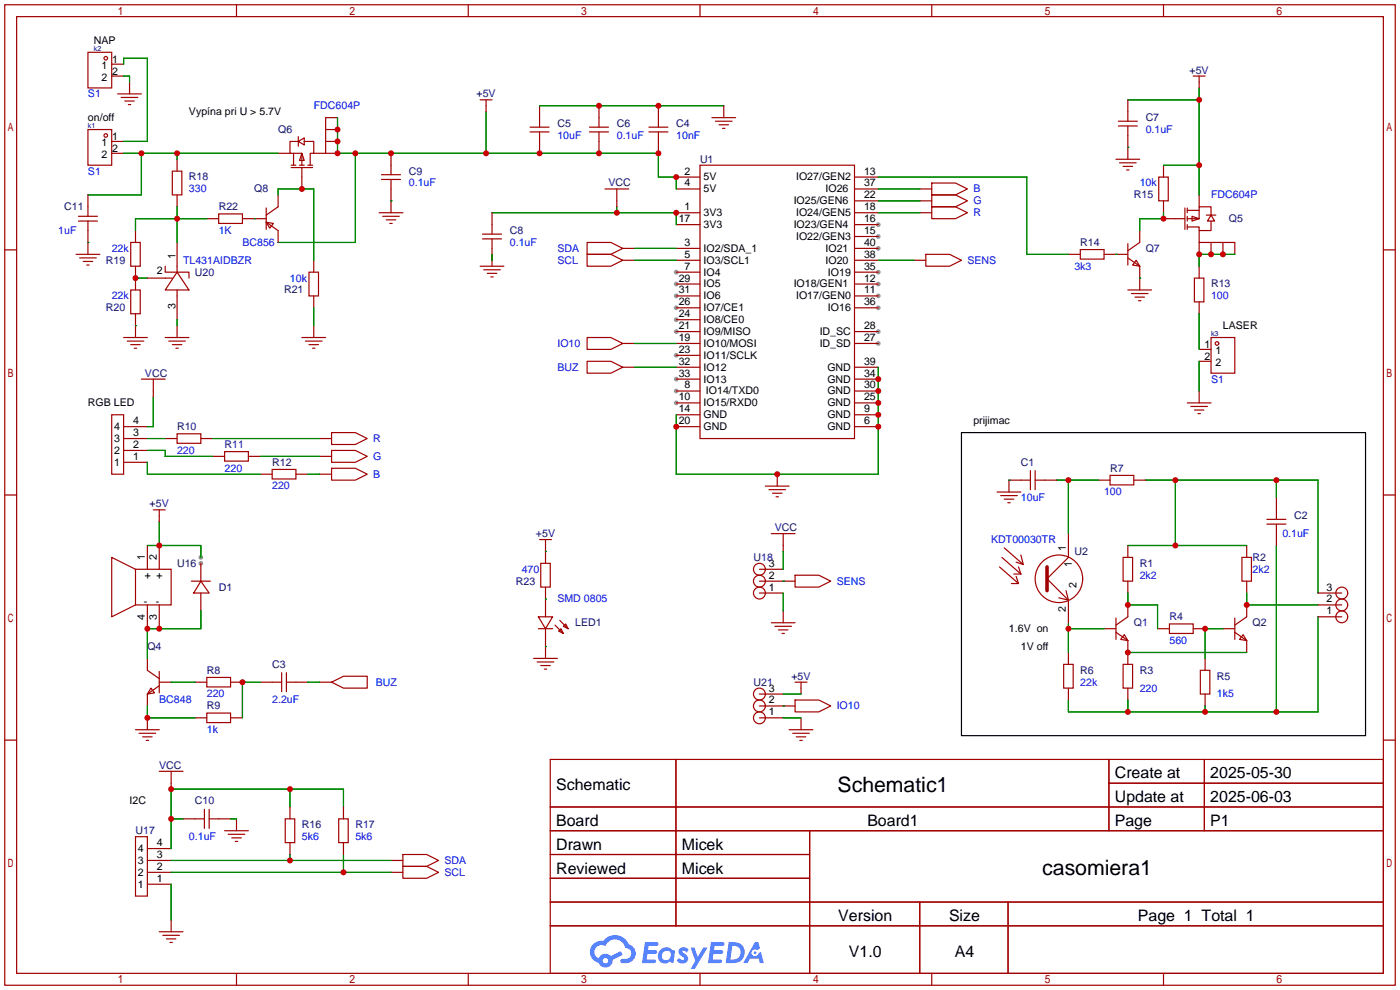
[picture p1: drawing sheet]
<svg xmlns="http://www.w3.org/2000/svg" width="299mm" height="212mm" viewBox="0 0 299 212" stroke-linecap="round" stroke-linejoin="round" font-family="sans-serif">
<g fill="#999">
<circle cx="144.5" cy="58.2" r=".51"/>
<circle cx="144.5" cy="83.6" r=".51"/>
<circle cx="144.5" cy="86.1" r=".51"/>
<circle cx="187.7" cy="63.2" r=".51"/>
<circle cx="187.7" cy="60.7" r=".51"/>
<circle cx="187.7" cy="50.5" r=".51"/>
<circle cx="187.7" cy="48" r=".51"/>
<circle cx="144.5" cy="70.9" r=".51"/>
<circle cx="144.5" cy="75.9" r=".51"/>
<circle cx="144.5" cy="68.3" r=".51"/>
<circle cx="144.5" cy="65.8" r=".51"/>
<circle cx="187.7" cy="73.4" r=".51"/>
<circle cx="187.7" cy="70.9" r=".51"/>
<circle cx="144.5" cy="60.7" r=".51"/>
<circle cx="144.5" cy="63.2" r=".51"/>
<circle cx="144.5" cy="81" r=".51"/>
<circle cx="187.7" cy="58.2" r=".51"/>
<circle cx="187.7" cy="65.8" r=".51"/>
<circle cx="187.7" cy="53.1" r=".51"/>
<circle cx="42.9" cy="120.4" r=".51"/>
<circle cx="42.9" cy="119.1" r=".51"/>
</g>
<g fill="none" stroke="#a10000" stroke-width=".25">
<path d="M1 1h297.2v209.6h-297.2zM3.6 3.6h292.1v204.4h-292.1zM50.5 1v2.6M100.1 1v2.6M149.6 1v2.6M199.1 1v2.6M248.7 1v2.6M1 53.4h2.6M295.7 53.4h2.5M1 105.8h2.6M295.7 105.8h2.5M1 158.2h2.6"/>
<path d="M295.7 158.2h2.5M117.6 162.3h178.1v45.7h-178.1zM117.6 172.5h178.1M117.6 177.5h178.1M144.5 162.3v35.6M173 177.5v30.5M237 162.3v15.2M237 167.4h58.7M257.4 162.3v15.2M117.6 182.6h55.4M117.6 192.8h178.1M117.6 187.7h55.4"/>
<path d="M117.6 197.9h178.1M196.6 192.8v15.2M215.4 192.8v15.2M50.5 208v2.6M100.1 208v2.6M149.6 208v2.6M199.1 208v2.6M248.7 208v2.6"/>
</g>
<g fill="#5487ff">
<path d="M145.3 202.7a1.3 1.3 0 0 1 1.9 .3l-.4 .6a.54 .54 0 0 0-.9-.2l.1 .2a1.34 1.34 0 0 1 .9 1.8 1.47 1.47 0 0 1-2.3-.1l.5-.6 .8 .5a.31 .31 0 0 0 .4-.3 .31 .31 0 0 0-.3-.4 1.12 1.12 0 0 1-.7-1.8z"/>
<path d="M147.6 202.5h.9l.6 2 1.2-2h.9l-2.7 4.6h-.9l1-1.7z"/>
<path d="M137.8 201.4h1.7a1.31 1.31 0 0 1 1.2 .2 .4 .4 0 0 1-.3 .5l-1.8 .1-.1 .9h1.6a.4 .4 0 0 1 .4 .4 .4 .4 0 0 1-.5 .4h-1.6l-.2 1.2h1.4a.46 .46 0 0 1 .5 0 .46 .46 0 0 1 .1 .5l-.4 .2h-2.6z"/>
<path d="M151.9 201.4h1.7a1.32 1.32 0 0 1 1.2 .2 .39 .39 0 0 1-.3 .5l-1.8 .1-.1 .9h1.6a.4 .4 0 0 1 .4 .4 .4 .4 0 0 1-.4 .4h-1.7l-.2 1.2h1.4a.46 .46 0 0 1 .5 0 .46 .46 0 0 1 .1 .5l-.4 .2h-2.6z"/>
<path d="M161.3 201.4h.8l.3 1.3-.6 .4a.75 .75 0 0 0-1.1 .3 .75 .75 0 0 0 .5 1 .75 .75 0 0 0 .9-.7l.5-.2 .6 2.3h-.8l-.3-.9h-1.8l-.5 .9h-1z"/>
<path d="M155.7 201.4l-.6 4.4h1.5a2.27 2.27 0 0 0 2.6-2.2 2.27 2.27 0 0 0-2.7-2.2zM156.5 202.1a1.5 1.5 0 0 1 1.8 1.6 1.5 1.5 0 0 1-1.9 1.4h-.3z"/>
<path d="M141.2 203a1.6 1.6 0 0 0-.3 2.3 1.6 1.6 0 0 0 2.3 .2l.7 .3 .3-2.4-.1-.3-.5-.1a1.58 1.58 0 0 0-2.4 0zM141.8 203.5a.98 .98 0 0 1 1.6 .4 .98 .98 0 0 1-1.1 1.3 .94 .94 0 0 1-.9-.7 .94 .94 0 0 1 .4-1z"/>
<path d="M126.8 201.8a2.37 2.37 0 0 0 1.1 4 1.54 1.54 0 0 0 1.8 1 1.54 1.54 0 0 0 1.2-1.6l2.2-1.1-.5-.8-2 1a1.57 1.57 0 0 0-2.7 .5 1.5 1.5 0 0 1-.7-2.1 1.5 1.5 0 0 1 2.2-.5 2.23 2.23 0 0 1 2.3-1.4 2.23 2.23 0 0 1 2 1.8 1.16 1.16 0 0 1 1.2 1.1 1.16 1.16 0 0 1-1.1 1.2h-.7a.47 .47 0 0 0-.5 .4 .47 .47 0 0 0 .4 .5 2.17 2.17 0 0 0 2.5-.9 2.17 2.17 0 0 0-.3-2.7l-.8-.4a3.2 3.2 0 0 0-5.5-.7l-1.1 .1zM128.8 205.3a.6 .6 0 0 1 1.2 0 .6 .6 0 0 1-1.2 0z"/>
<circle cx="161.4" cy="203.6" r=".28"/>
</g>
<g fill="none" stroke="#a10000" stroke-width=".25">
<path d="M18.8 11.2h5.1v7.6h-5.1zM23.9 13.7h2.5M23.9 16.3h2.5M27.7 17.5v2.6M255 16.3h2.6M256.3 16.3v2.5M18.8 27.7h5.1v7.6h-5.1zM23.9 30.2h2.5M23.9 32.8h2.5M25.1 20.1h5.1M25.9 20.8h3.6M26.7 21.6h2"/>
<path d="M27.4 22.4h.5M36.8 36.6h2.1v5.1h-2.1zM37.8 34v2.6M59.4 32.8h2.6M62.2 35.8h4.6M62.2 35.3h1M62.7 32.8v2.5M63.8 30.2l1.2-.7v1.5zM63.8 30.2h-1.8v2.6h2.5v2.5M63.8 29.2v2M64 35.3h1M64.5 32.8l.5 1.5h-1z"/>
<path d="M64.5 35.8v4.6M65 30.2h2.1v2.6h-.8v2.5M65.8 35.3h1M69.6 30.2h2.5M69.6 32.8h2.5M69.6 27.7h2.5M72.1 25.1h-2.5v7.7h-2.5M81.5 38.4h4.1M81.5 37.3h4.1M83.6 32.8v4.5M83.6 38.4v7.1M102.6 21.3h2.6"/>
<path d="M103.9 21.3v2.6M113.3 28.2h4M113.3 27.2h4M115.3 22.6v4.6M115.3 28.2v4.6M126 28.2h4M126 27.2h4M128 22.6v4.6M128 28.2v4.6M138.7 28.2h4M138.7 27.2h4M140.7 22.6v4.6"/>
<path d="M140.7 28.2v4.6M144.5 37.8h5.1M149.6 35.3h33v58.4h-33zM152.1 25.1h5.1M152.9 25.9h3.6M153.7 26.7h2M154.4 27.4h.5M154.7 22.6v2.5M182.6 37.8h5.1M199.1 39.1h5.1l2.6 1.3-2.6 1.3h-5.1zM238.5 34h5.1M239 25.9h4.1"/>
<path d="M239 26.9h4.1M239.3 34.8h3.5M240 35.6h2.1M240.8 36.3h.5M241 21.3v4.6M241 26.9v7.1M247.6 37.8h2.1v5.1h-2.1zM248.7 35.3v2.5M16.3 54.4h5M16.8 46.2h4M16.8 47.2h4M17 55.1h3.6"/>
<path d="M17.8 55.9h2M18.5 56.6h.5M18.8 41.7v4.5M18.8 47.2v7.2M27.9 51.8h2.1v5.1h-2.1zM29 49.3v2.5M29 56.9v5.1M31.5 59.4h5.3M35.3 56.9v1.3h5.1v1.2M37.8 58.2l2.6 3.8h-5.1zM37.8 41.7v2.5M37.8 51.8v6.4"/>
<path d="M44.2 46.7h2.5M46.7 45.7h5.1v2.1h-5.1zM51.8 46.7h5.1M56.9 47.5l1.5 .3-.7 1zM56.9 47.5l2.5 1.8v2.5M56.9 44.4v4.6M59.4 41.7v2.5l-2.5 1.8M66 58.2h2.1v5h-2.1zM67.1 55.6v2.6M81 45.5h5.1M81.8 46.2h3.5M82.5 47h2.1"/>
<path d="M83.3 47.8h.5M102.6 56.9h5.1M103.1 51.1h4.1M103.1 50h4.1M103.4 57.7h3.5M104.1 58.4h2.1M104.9 59.2h.5M105.2 45.5v4.5M105.2 51.1v5.8M125.5 51.8h5.1l2.5 1.3-2.5 1.3h-5.1zM125.5 54.4h5.1l2.5 1.2-2.5 1.3h-5.1zM129.3 40.4h5.1"/>
<path d="M131.8 40.4v3.8M133.1 53.1h2.5M133.1 55.6h2.5M144.5 45.5h5.1M144.5 53.1h5.1M144.5 40.4h5.1M144.5 55.6h5.1M144.5 58.2h5.1M144.5 48h5.1M182.6 45.5h5.1M182.6 53.1h5.1M182.6 40.4h5.1"/>
<path d="M182.6 55.6h5.1M182.6 58.2h5.1M182.6 50.5h5.1M182.6 48h5.1M182.6 42.9h5.1M195.3 55.6h2.6M196.6 45.5h2.5M196.6 40.4h2.5M196.6 42.9h2.5M197.9 54.4h5l2.6 1.2-2.6 1.3h-5zM199.1 44.2h5.1l2.6 1.3-2.6 1.2h-5.1zM199.1 41.7h5.1l2.6 1.2-2.6 1.3h-5.1z"/>
<path d="M228.3 54.4h2.6M230.9 53.3h5.1v2.1h-5.1zM236 54.4h5M241 52.1v4.5M241 55.1l2.6 1.8M242.8 55.6l.8 1.3-1.5-.3zM243.6 49.3v2.5l-2.6 1.8M243.6 56.9v5.1M248.7 46.7h4.5M248.7 42.9v2.6M253.2 44.4v4.6M253.7 45h2.6"/>
<path d="M253.7 44.4v1.1M253.7 46.2v1M253.7 48v1M254.8 46.2l1.5 .5-1.5 .5zM255.3 59.4h2v5.1h-2zM256.3 49.3v2.5h7.6v2.6M256.3 41.7v2.5M256.3 51.8v2.6M256.3 56.9v2.5M257.8 46h2M258.8 46l.8 1.2h-1.5zM258.8 47.2v2.1h-2.5v-.8h-2.6"/>
<path d="M258.8 46v-1.8h-2.5v2.5h-2.6M258.8 51.8v2.6M261.4 51.8v2.6M26.4 72.1h5.1M27.2 72.9h3.5M27.9 62h2.1v5.1h-2.1zM27.9 73.7h2.1M28.7 74.4h.5M29 67.1v5M35.3 72.1h5.1M36.1 72.9h3.5M36.8 73.7h2.1"/>
<path d="M37.6 74.4h.5M37.8 62v6.3M37.8 69.6v2.5M64.5 72.1h5.1M65.3 72.9h3.5M66 73.7h2.1M66.8 74.4h.5M67.1 63.2v2.6M67.1 69.6v2.5M125.5 77.2h5.1l2.5 1.3-2.5 1.3h-5.1zM125.5 72.1h5.1l2.5 1.3-2.5 1.3h-5.1zM133.1 73.4h2.5"/>
<path d="M133.1 78.5h2.5M144.5 63.2h5.1M144.5 60.7h5.1M144.5 73.4h5.1M144.5 70.9h5.1M144.5 75.9h5.1M144.5 68.3h5.1M144.5 65.8h5.1M144.5 78.5h5.1M182.6 63.2h5.1M182.6 60.7h5.1M182.6 73.4h5.1"/>
<path d="M182.6 70.9h5.1M182.6 65.8h5.1M182.6 78.5h5.1M241 62h5.1M241.8 62.7h3.6M242.6 63.5h2M243.3 64.3h.5M256.3 64.5v2.6M256.3 74.7h2.5M256.3 77.2h2.5M258.8 72.1h5.1v7.7h-5.1zM23.9 88.6h2.5v12.7h-2.5z"/>
<path d="M26.4 91.2h5.1M26.4 98.8h5.1M26.4 96.3h5.1M26.4 93.7h5.1M30.2 81h5.1M32.8 81v3.8M35.3 93.7h2.5M37.8 92.7h5.1v2h-5.1zM42.9 93.7h2.6M45.5 97.5h2.5M48 96.5h5.1v2.1h-5.1zM53.1 97.5h2.5"/>
<path d="M68.3 93.7h2.6M68.3 97.5h2.6M70.9 92.5h5l2.6 1.2-2.6 1.3h-5zM70.9 96.3h5l2.6 1.2-2.6 1.3h-5zM144.5 91.2h5.1M144.5 83.6h5.1M144.5 88.6h5.1M144.5 86.1h5.1M144.5 81h5.1M182.6 91.2h5.1M182.6 83.6h5.1M182.6 88.6h5.1"/>
<path d="M182.6 86.1h5.1M182.6 81h5.1M253.7 86.1h5.1M254.5 86.9h3.6M255.3 87.6h2M256 88.4h.5M256.3 83.6v2.5M31.5 116.6v5.1M32.8 109h2.5M34 109v2.5M34 116.6v5.1M55.6 101.3h2.6"/>
<path d="M58.2 100.3h5v2.1h-5zM63.2 101.3h2.6M68.3 101.3h2.6M70.9 100.1h5l2.6 1.2-2.6 1.3h-5zM115.3 115.3h2.6M116.6 115.3v5.1M163.6 103.9h5.1M164.3 104.6h3.6M164.8 114h5.1M165.1 105.4h2M165.9 106.2h.5M166.1 101.3v2.6"/>
<path d="M167.4 114v3.9M213.1 105.2h5.1M213.9 105.9h3.5M214.1 119.1l4.1 3.6M214.6 117.1l4.1 3.5M214.6 106.7h2.1M215.4 107.4h.5M218.2 118.6l.5 2M220.2 102.6h-4.6v2.6M220.2 100.6v4M221.2 102.6h4.6M221.2 100.6v4"/>
<path d="M228.3 114v5.1l-4.5 4.6 4.5 4.6M234.7 102.6h2.5M237.2 101.6h5.1v2h-5.1zM240 119.1h2.1v5.1h-2.1zM241 116.6v2.5M242.3 102.6h2.6M265.4 119.1h2.1v5.1h-2.1zM266.4 116.6v2.5M270.8 112h4M270.8 111h4M272.8 106.4v4.6M272.8 112v4.6"/>
<path d="M29 121.7h7.6v7.6h-7.6zM29 121.7l-5.1-2.6v12.7l5.1-2.5M31.5 129.3v5.1M34 129.3v5.1M40.9 124.2h4.1M42.9 124.2l1.8 2.5h-3.3zM42.9 120.4v3.8M42.9 126.7v3.9M115.1 131.8h3l-1.5 2.6zM115.1 134.4h3M115.6 120.4h2v5.1h-2zM116.6 125.5v6.3"/>
<path d="M116.6 134.4v6.3M118.6 133.6l1.8 1.8M119.4 134.9l.5-.5 .5 1zM119.6 132.6l1.8 1.8M120.4 133.9l.5-.5 .5 1zM162.3 126.7h5.1M162.3 124.2h7.6M162.3 121.7h5.1M164.8 133.1h5.1M165.6 133.9h3.6M166.4 134.6h2M167.1 135.4h.5"/>
<path d="M167.4 130.6v2.5M169.9 122.9h5.1l2.5 1.3-2.5 1.3h-5.1zM213.6 121.2l4.1 3.5M216.2 124.7h1.5M216.7 122.7h1.5M217.2 123.2l.5 1.5M217.2 120.1l1.5 .5M217.7 121.2l.5 1.5M226.3 127.8l2 .5M227.8 126.2l.5 2.1M228.3 128.3v5.1M228.3 139.4v2.6"/>
<path d="M236 134.4h2.5M238.5 135.1l2.5 1.8M238.5 132.1v4.6M240.3 135.6l.7 1.3-1.5-.2zM241 124.2v2.5M241 129.3v2.5l-2.5 1.8M241 136.9v5.1M247.4 134.4h2.5M249.9 133.4h5.1v2h-5.1zM255 134.4h2.6M261.4 134.4h2.5M263.9 135.1l2.5 1.8"/>
<path d="M263.9 132.1v4.6M265.7 135.6l.7 1.3-1.5-.2zM266.4 124.2v2.5M266.4 129.3v2.5l-2.5 1.8M266.4 136.9v2.5M281.7 131.8h5.1M281.7 129.3h5.1M281.7 126.7h5.1M29 156h5M29.7 156.7h3.6M30.5 157.5h2M31.2 158.2h.5"/>
<path d="M31.5 140.7v2.6l2.5 1.7M31.5 148.3v2.6M31.5 153.4v2.6M32.3 147.1l.7 1-1.5 .2zM34 143.5v4.6M34 145.8h2.6M34 146.6l-2.5 1.7M41.7 145.8h2.5M41.7 153.4h2.5M44.2 144.8h5.1v2h-5.1zM44.2 152.4h5.1v2h-5.1zM49.3 145.8h2.5"/>
<path d="M49.3 153.4h2.5M55.6 145.8h4.6M60.2 143.8v4M61.2 145.8h4.6M61.2 143.8v4M68.3 145.8h2.6M70.9 145.8l2.5-1.3h5.1v2.6h-5.1zM114 140.7h5.1M114.8 141.5h3.6M115.6 142.2h2M116.3 143h.5M162.3 153.4h5.1"/>
<path d="M162.3 150.9h7.6M162.3 148.3h5.1M168.7 156h5M169.4 156.7h3.6M169.9 149.6h5.1l2.5 1.3-2.5 1.2h-5.1zM169.9 145.8h2.6M170.2 157.5h2M170.9 158.2h.5M171.2 145.8v2.5M171.2 153.4v2.6M227.3 142h2.1v5.1h-2.1zM228.3 147.1v2.5"/>
<path d="M240 142h2.1v5.1h-2.1zM241 147.1v2.5M256.5 143.3h2.1v5h-2.1zM257.6 140.7v2.6M257.6 148.3v2.6M29 178.8h2.5v12.7h-2.5zM34 164.8h5.1M36.6 164.8v3.9M39.1 175h4.6M43.7 173v4M44.7 175h4.6M44.7 173v4"/>
<path d="M48 177.5h5.1M48.8 178.3h3.5M49.5 179.1h2.1M50.3 179.8h.5M50.5 175v2.5M61 175h2v5.1h-2zM62 172.5v2.5M72.4 175h2v5.1h-2zM73.4 172.5v2.5M31.5 189h5.1M31.5 186.4h5.1M31.5 183.9h5.1"/>
<path d="M31.5 181.4h5.1M34 199.1h5.1M34.8 199.9h3.6M36.6 196.6v2.5M62 180.1v2.5M73.4 180.1v2.5M83.6 186.4h2.5M83.6 183.9h2.5M86.1 182.6h5.1l2.5 1.3-2.5 1.3h-5.1zM86.1 185.2h5.1l2.5 1.2-2.5 1.3h-5.1zM35.6 200.7h2M36.3 201.4h.5"/>
<circle cx="22.6" cy="12.4" r=".38"/>
<circle cx="22.6" cy="29" r=".38"/>
<circle cx="260.1" cy="73.4" r=".38"/>
<circle cx="162.3" cy="121.7" r="1.27"/>
<circle cx="162.3" cy="126.7" r="1.27"/>
<circle cx="162.3" cy="124.2" r="1.27"/>
<circle cx="226.3" cy="123.7" r="5.1"/>
<circle cx="286.8" cy="129.3" r="1.27"/>
<circle cx="286.8" cy="131.8" r="1.27"/>
<circle cx="286.8" cy="126.7" r="1.27"/>
<circle cx="162.3" cy="148.3" r="1.27"/>
<circle cx="162.3" cy="150.9" r="1.27"/>
<circle cx="162.3" cy="153.4" r="1.27"/>
</g>
<g fill="none" stroke="#008700" stroke-width=".25">
<path d="M26.4 13.7v-1.3h5.1v17.8h-5.1M26.4 16.3h1.3v1.2M256.3 18.8v22.9M26.4 32.8h33M30.2 32.8v8.9h-11.4M37.8 32.8v1.2M72.1 25.1v7.7h68.6v5h3.8v2.6M75.9 32.8v19h-16.5M103.9 23.9v8.9M115.3 22.6h39.4M187.7 37.8h31.8v16.6h8.8M241 31.5h.1"/>
<path d="M241 21.3h15.3M248.7 35.3h7.6M18.8 51.8h.1M29 59.4h2.5M37.8 44.2v7.6M44.2 46.7h-15.2v2.6M54.4 46.7h.1M59.4 41.7v-1.3h7.7v15.2M83.6 42.9h.1M105.2 45.5h39.3v2.5M105.2 54.4v1.2M131.8 44.2v1.3"/>
<path d="M135.6 53.1h8.9M135.6 55.6h8.9M187.7 45.5h8.9M187.7 40.4h8.9M187.7 42.9h8.9M187.7 55.6h7.6M238.5 54.4h.1M243.6 59.4h.1M248.7 45.5v1.2h-5.1v2.6M263.9 54.4h-7.6v2.5M29 69.6h.1M37.8 68.3v1.3"/>
<path d="M67.1 65.8v3.8M135.6 78.5h8.9M135.6 73.4h8.9M187.7 78.5v22.8h-43.2v-12.7M256.3 67.1v7.6M256.3 77.2v6.4M31.5 98.8v2.5h24.1M31.5 93.7h3.8M31.5 96.3h3.8v1.2h10.2M32.8 84.8v6.4h-1.3M45.5 93.7h22.8M55.6 97.5h12.7"/>
<path d="M31.5 116.6h11.4v2.5M34 111.5v5.1M65.8 101.3h2.5M116.6 117.9h.1M167.4 117.9v3.8M215.6 102.6h.1M225.8 102.6h8.9M228.3 102.6v11.4M241 116.6h25.4M244.9 102.6h36.8v24.1M251.2 102.6v14M272.8 102.6v3.8"/>
<path d="M272.8 116.6v35.5M42.9 130.6v3.8h-11.4v6.3M116.6 128h.1M116.6 138.2h.1M167.4 124.2h.1M167.4 126.7v3.9M228.3 133.4v6M228.3 134.4h7.7M241 126.7v2.6h6.4v5.1M241 139.4h25.4M261.4 134.4h-3.8v6.3M266.4 126.7v2.6h15.3"/>
<path d="M281.7 131.8v20.3h-53.4v-2.5M31.5 150.9v2.5h10.2M36.6 145.8h5.1M55.6 145.8h-3.8v7.6M65.8 145.8h2.5M167.4 150.9h.1M167.4 153.4h3.8M167.4 148.3h3.8M241 149.6v2.5M257.6 150.9v1.2M36.6 175h2.5M49.3 175h1.2"/>
<path d="M62 168.7v3.8M73.4 172.5v-3.8h-36.8v12.7M36.6 189v7.6M36.6 183.9h47M36.6 186.4h47M62 182.6v1.3M73.4 182.6v3.8"/>
</g>
<path d="M223.8 121.2v5" fill="none" stroke="#a10000" stroke-width=".76"/>
<path d="M205.5 92.5h86.3v64.7h-86.3z" fill="none" stroke="#000" stroke-width=".25"/>
<g fill="#c00">
<circle cx="257.6" cy="152.1" r=".63"/>
<circle cx="272.8" cy="152.1" r=".63"/>
<circle cx="241" cy="152.1" r=".63"/>
<circle cx="241" cy="139.4" r=".63"/>
<circle cx="266.4" cy="129.3" r=".63"/>
<circle cx="241" cy="129.3" r=".63"/>
<circle cx="257.6" cy="134.4" r=".63"/>
<circle cx="251.2" cy="116.6" r=".63"/>
<circle cx="251.2" cy="102.6" r=".63"/>
<circle cx="272.8" cy="102.6" r=".63"/>
<circle cx="228.3" cy="134.4" r=".63"/>
<circle cx="228.3" cy="102.6" r=".63"/>
<circle cx="51.8" cy="145.8" r=".63"/>
<circle cx="31.5" cy="153.4" r=".63"/>
<circle cx="31.5" cy="134.4" r=".63"/>
<circle cx="34" cy="134.4" r=".63"/>
<circle cx="34" cy="116.6" r=".63"/>
<circle cx="261.4" cy="54.4" r=".63"/>
<circle cx="258.8" cy="54.4" r=".63"/>
<circle cx="256.3" cy="54.4" r=".63"/>
<circle cx="256.3" cy="35.3" r=".63"/>
<circle cx="256.3" cy="21.3" r=".63"/>
<circle cx="144.5" cy="91.2" r=".63"/>
<circle cx="166.1" cy="101.3" r=".63"/>
<circle cx="187.7" cy="91.2" r=".63"/>
<circle cx="187.7" cy="88.6" r=".63"/>
<circle cx="187.7" cy="86.1" r=".63"/>
<circle cx="187.7" cy="83.6" r=".63"/>
<circle cx="187.7" cy="81" r=".63"/>
<circle cx="140.7" cy="32.8" r=".63"/>
<circle cx="144.5" cy="37.8" r=".63"/>
<circle cx="128" cy="32.8" r=".63"/>
<circle cx="115.3" cy="32.8" r=".63"/>
<circle cx="103.9" cy="32.8" r=".63"/>
<circle cx="83.6" cy="32.8" r=".63"/>
<circle cx="75.9" cy="32.8" r=".63"/>
<circle cx="72.1" cy="32.8" r=".63"/>
<circle cx="72.1" cy="30.2" r=".63"/>
<circle cx="72.1" cy="27.7" r=".63"/>
<circle cx="128" cy="22.6" r=".63"/>
<circle cx="140.7" cy="22.6" r=".63"/>
<circle cx="144.5" cy="45.5" r=".63"/>
<circle cx="131.8" cy="45.5" r=".63"/>
<circle cx="248.7" cy="46.7" r=".63"/>
<circle cx="36.6" cy="175" r=".63"/>
<circle cx="36.6" cy="168.7" r=".63"/>
<circle cx="62" cy="168.7" r=".63"/>
<circle cx="62" cy="183.9" r=".63"/>
<circle cx="73.4" cy="186.4" r=".63"/>
<circle cx="64.5" cy="40.4" r=".63"/>
<circle cx="29" cy="59.4" r=".63"/>
<circle cx="37.8" cy="32.8" r=".63"/>
<circle cx="30.2" cy="32.8" r=".63"/>
<circle cx="37.8" cy="46.7" r=".63"/>
</g>
<g font-size="4.5">
<text x="179" y="169.2">Schematic1</text>
<text x="222.8" y="187">casomiera1</text>
</g>
<g font-size="3.4">
<text x="238.3" y="166.4">Create at</text>
<text x="258.7" y="166.4">2025-05-30</text>
<text x="118.9" y="168.9">Schematic</text>
<text x="238.3" y="171.4">Update at</text>
<text x="258.7" y="171.4">2025-06-03</text>
<text x="118.9" y="176.5">Board</text>
<text x="185.4" y="176.5">Board1</text>
<text x="238.3" y="176.5">Page</text>
<text x="258.7" y="176.5">P1</text>
<text x="118.9" y="181.6">Drawn</text>
<text x="145.7" y="181.6">Micek</text>
<text x="118.9" y="186.7">Reviewed</text>
<text x="145.7" y="186.7">Micek</text>
<text x="179.2" y="196.8">Version</text>
<text x="202.8" y="196.8">Size</text>
<text x="243.2" y="196.8">Page 1 Total 1</text>
<text x="181.4" y="204.5">V1.0</text>
<text x="204.1" y="204.5">A4</text>
</g>
<g font-size="2.3">
<text x="20.1" y="9.4">NAP</text>
<text x="21.7" y="14.7">1</text>
<text x="21.7" y="17.2">2</text>
<text x="24" y="13.4">1</text>
<text x="24" y="15.9">2</text>
<text x="18.8" y="25.9">on/off</text>
<text x="24" y="29.9">1</text>
<text x="40.4" y="24.6">Vypína pri U &gt; 5.7V</text>
<text x="21.7" y="31.2">1</text>
<text x="21.7" y="33.7">2</text>
<text x="24" y="32.5">2</text>
<text x="146.3" y="37.3">2</text>
<text x="146.3" y="39.8">4</text>
<text x="150.4" y="38.6">5V</text>
<text x="150.4" y="41.1">5V</text>
<text x="170.1" y="38.6">IO27/GEN2</text>
<text x="176.4" y="41.1">IO26</text>
<text x="184.7" y="37.3">13</text>
<text x="184.7" y="39.8">37</text>
<text x="145.1" y="47.5">17</text>
<text x="146.3" y="44.9">1</text>
<text x="150.4" y="46.2">3V3</text>
<text x="169.6" y="43.7">IO25/GEN6</text>
<text x="170.1" y="46.2">IO24/GEN5</text>
<text x="184.7" y="47.5">16</text>
<text x="184.7" y="44.9">18</text>
<text x="184.7" y="42.4">22</text>
<text x="146.3" y="52.5">3</text>
<text x="150.4" y="53.8">IO2/SDA_1</text>
<text x="150.4" y="48.7">3V3</text>
<text x="169.6" y="48.7">IO23/GEN4</text>
<text x="170.1" y="51.3">IO22/GEN3</text>
<text x="176.4" y="53.8">IO21</text>
<text x="184.7" y="50">15</text>
<text x="184.7" y="52.5">40</text>
<text x="33.5" y="58.6">2</text>
<text x="37.5" y="55.4" transform="rotate(-90 37.5 55.4)">1</text>
<text x="146.3" y="55.1">5</text>
<text x="146.3" y="57.6">7</text>
<text x="150.4" y="56.4">IO3/SCL1</text>
<text x="150.4" y="58.9">IO4</text>
<text x="176.4" y="56.4">IO20</text>
<text x="176.9" y="58.9">IO19</text>
<text x="184.7" y="57.6">35</text>
<text x="184.7" y="55.1">38</text>
<text x="145.1" y="65.2">26</text>
<text x="145.1" y="60.2">29</text>
<text x="145.1" y="62.7">31</text>
<text x="150.4" y="61.4">IO5</text>
<text x="150.4" y="64">IO6</text>
<text x="169.6" y="61.4">IO18/GEN1</text>
<text x="170.1" y="64">IO17/GEN0</text>
<text x="184.7" y="62.7">11</text>
<text x="184.7" y="60.2">12</text>
<text x="184.7" y="65.2">36</text>
<text x="37.5" y="66" transform="rotate(-90 37.5 66)">3</text>
<text x="145.1" y="70.3">21</text>
<text x="145.1" y="67.8">24</text>
<text x="150.4" y="71.6">IO9/MISO</text>
<text x="150.4" y="69.1">IO8/CE0</text>
<text x="150.4" y="66.5">IO7/CE1</text>
<text x="175.2" y="71.6">ID_SC</text>
<text x="176.9" y="66.5">IO16</text>
<text x="184.7" y="70.3">28</text>
<text x="261.4" y="70.3">LASER</text>
<text x="145.1" y="72.9">19</text>
<text x="145.1" y="75.4">23</text>
<text x="145.1" y="77.9">32</text>
<text x="150.4" y="74.1">IO10/MOSI</text>
<text x="150.4" y="76.7">IO11/SCLK</text>
<text x="175.2" y="74.1">ID_SD</text>
<text x="184.7" y="72.9">27</text>
<text x="184.7" y="77.9">39</text>
<text x="257.4" y="74.4">1</text>
<text x="257.4" y="76.9">2</text>
<text x="259.8" y="75.6">1</text>
<text x="145.1" y="80.5">33</text>
<text x="146.3" y="83">8</text>
<text x="150.4" y="79.2">IO12</text>
<text x="150.4" y="81.8">IO13</text>
<text x="176.8" y="81.8">GND</text>
<text x="176.8" y="79.2">GND</text>
<text x="184.7" y="83">30</text>
<text x="184.7" y="80.5">34</text>
<text x="259.8" y="78.2">2</text>
<text x="18.8" y="86.8">RGB LED</text>
<text x="145.1" y="85.6">10</text>
<text x="145.1" y="88.1">14</text>
<text x="150.4" y="86.8">IO15/RXD0</text>
<text x="150.4" y="89.4">GND</text>
<text x="150.9" y="84.3">IO14/TXD0</text>
<text x="176.8" y="89.4">GND</text>
<text x="176.8" y="86.8">GND</text>
<text x="176.8" y="84.3">GND</text>
<text x="184.7" y="88.1">9</text>
<text x="184.7" y="85.6">25</text>
<text x="24.4" y="94.5">3</text>
<text x="24.4" y="91.9">4</text>
<text x="28.4" y="95.7">2</text>
<text x="28.4" y="93.2">3</text>
<text x="28.4" y="90.6">4</text>
<text x="145.1" y="90.6">20</text>
<text x="150.4" y="91.9">GND</text>
<text x="176.8" y="91.9">GND</text>
<text x="184.7" y="90.6">6</text>
<text x="208" y="90.6">prijimac</text>
<text x="24.4" y="99.5">1</text>
<text x="24.4" y="97">2</text>
<text x="28.4" y="98.3">1</text>
<text x="31" y="119.6" transform="rotate(-90 31 119.6)">1</text>
<text x="33.5" y="119.6" transform="rotate(-90 33.5 119.6)">2</text>
<text x="227.8" y="117.9" transform="rotate(-90 227.8 117.9)">1</text>
<text x="32.2" y="123.8" transform="rotate(-90 32.2 123.8)">+</text>
<text x="34.8" y="123.8" transform="rotate(-90 34.8 123.8)">+</text>
<text x="164.3" y="123.7">2</text>
<text x="164.3" y="121.1">3</text>
<text x="229.1" y="121.1" transform="rotate(-90 229.1 121.1)">1</text>
<text x="230.1" y="125.7" transform="rotate(-90 230.1 125.7)">2</text>
<text x="30.7" y="129.3">-</text>
<text x="33.3" y="129.3">-</text>
<text x="164.3" y="126.2">1</text>
<text x="227.8" y="130.8" transform="rotate(-90 227.8 130.8)">2</text>
<text x="283.5" y="131.3">1</text>
<text x="283.5" y="128.7">2</text>
<text x="283.5" y="126.2">3</text>
<text x="31" y="132.6" transform="rotate(-90 31 132.6)">4</text>
<text x="33.5" y="132.6" transform="rotate(-90 33.5 132.6)">3</text>
<text x="215.6" y="135.1">1.6V on</text>
<text x="218.2" y="138.9">1V off</text>
<text x="164.3" y="147.8">3</text>
<text x="164.3" y="152.9">1</text>
<text x="164.3" y="150.3">2</text>
<text x="27.7" y="171.9">I2C</text>
<text x="29.5" y="184.6">3</text>
<text x="29.5" y="182.1">4</text>
<text x="33.5" y="185.9">2</text>
<text x="33.5" y="183.4">3</text>
<text x="33.5" y="180.8">4</text>
<text x="29.5" y="189.7">1</text>
<text x="29.5" y="187.2">2</text>
<text x="33.5" y="188.4">1</text>
</g>
<g font-size="2.3" fill="#000080">
<text x="254.2" y="15.7">+5V</text>
<text x="101.8" y="20.8">+5V</text>
<text x="59.4" y="28.4">Q6</text>
<text x="119.1" y="27.1">C5</text>
<text x="131.8" y="27.1">C6</text>
<text x="144.5" y="27.1">C4</text>
<text x="244.9" y="25.9">C7</text>
<text x="149.6" y="34.8">U1</text>
<text x="40.4" y="38.6">R18</text>
<text x="54.4" y="41.1">Q8</text>
<text x="87.4" y="37.3">C9</text>
<text x="130" y="39.8">VCC</text>
<text x="13.7" y="44.9">C11</text>
<text x="46.7" y="44.9">R22</text>
<text x="242.3" y="42.4">R15</text>
<text x="262.6" y="47.5">Q5</text>
<text x="109" y="50">C8</text>
<text x="230.9" y="52.5">R14</text>
<text x="244.9" y="53.8">Q7</text>
<text x="22.6" y="56.4">R19</text>
<text x="41.7" y="58.9">U20</text>
<text x="60.7" y="62.7">R21</text>
<text x="258.8" y="61.4">R13</text>
<text x="22.6" y="66.5">R20</text>
<text x="31" y="80.5">VCC</text>
<text x="37.8" y="91.9">R10</text>
<text x="48" y="95.7">R11</text>
<text x="58.2" y="99.5">R12</text>
<text x="218.2" y="99.5">C1</text>
<text x="237.2" y="100.8">R7</text>
<text x="32" y="108.4">+5V</text>
<text x="165.6" y="113.5">VCC</text>
<text x="276.6" y="111">C2</text>
<text x="114.5" y="114.8">+5V</text>
<text x="161" y="119.9">U18</text>
<text x="229.6" y="118.6">U2</text>
<text x="267.7" y="119.9">R2</text>
<text x="37.8" y="121.1">U16</text>
<text x="110.2" y="124.9">R23</text>
<text x="243.6" y="121.1">R1</text>
<text x="46.7" y="126.2">D1</text>
<text x="122.9" y="133.8">LED1</text>
<text x="242.3" y="133.8">Q1</text>
<text x="249.9" y="132.6">R4</text>
<text x="267.7" y="133.8">Q2</text>
<text x="31.5" y="138.9">Q4</text>
<text x="44.2" y="144">R8</text>
<text x="58.2" y="142.7">C3</text>
<text x="230.9" y="144">R6</text>
<text x="243.6" y="144">R3</text>
<text x="161" y="146.5">U21</text>
<text x="169.1" y="145.3">+5V</text>
<text x="260.1" y="145.3">R5</text>
<text x="44.2" y="151.6">R9</text>
<text x="34" y="164.3">VCC</text>
<text x="41.7" y="171.9">C10</text>
<text x="29" y="178.3">U17</text>
<text x="64.5" y="177">R16</text>
<text x="75.9" y="177">R17</text>
</g>
<g font-size="2.3" fill="#00f">
<text x="18.8" y="20.8">S1</text>
<text x="67.1" y="23.3">FDC604P</text>
<text x="119.1" y="29.7">10uF</text>
<text x="131.8" y="29.7">0.1uF</text>
<text x="144.5" y="29.7">10nF</text>
<text x="244.9" y="28.4">0.1uF</text>
<text x="18.8" y="37.3">S1</text>
<text x="40.4" y="41.1">330</text>
<text x="87.4" y="39.8">0.1uF</text>
<text x="208" y="41.1">B</text>
<text x="243.6" y="39.8">10k</text>
<text x="208" y="46.2">R</text>
<text x="208" y="43.7">G</text>
<text x="258.8" y="42.4">FDC604P</text>
<text x="12.4" y="50">1uF</text>
<text x="23.9" y="53.8">22k</text>
<text x="46.7" y="50">1K</text>
<text x="51.8" y="52.5">BC856</text>
<text x="109" y="52.5">0.1uF</text>
<text x="119.1" y="53.8">SDA</text>
<text x="39.1" y="56.4">TL431AIDBZR</text>
<text x="119.1" y="56.4">SCL</text>
<text x="206.8" y="56.4">SENS</text>
<text x="229.6" y="57.6">3k3</text>
<text x="23.9" y="64">22k</text>
<text x="62" y="60.2">10k</text>
<text x="258.8" y="64">100</text>
<text x="119.1" y="74.1">IO10</text>
<text x="119.1" y="79.2">BUZ</text>
<text x="258.8" y="81.8">S1</text>
<text x="79.8" y="94.5">R</text>
<text x="37.8" y="97">220</text>
<text x="48" y="100.8">220</text>
<text x="79.8" y="98.3">G</text>
<text x="58.2" y="104.6">220</text>
<text x="79.8" y="102.1">B</text>
<text x="218.2" y="107.2">10uF</text>
<text x="236" y="105.9">100</text>
<text x="211.8" y="116">KDT00030TR</text>
<text x="274.1" y="114.8">0.1uF</text>
<text x="111.5" y="122.4">470</text>
<text x="178.8" y="124.9">SENS</text>
<text x="243.6" y="123.7">2k2</text>
<text x="267.7" y="122.4">2k2</text>
<text x="119.1" y="128.7">SMD 0805</text>
<text x="249.9" y="137.6">560</text>
<text x="44.2" y="149.1">220</text>
<text x="80.3" y="146.5">BUZ</text>
<text x="230.9" y="146.5">22k</text>
<text x="243.6" y="147.8">220</text>
<text x="260.1" y="149.1">1k5</text>
<text x="34" y="150.3">BC848</text>
<text x="58.2" y="150.3">2.2uF</text>
<text x="178.8" y="151.6">IO10</text>
<text x="44.2" y="156.7">1k</text>
<text x="40.4" y="179.5">0.1uF</text>
<text x="64.5" y="179.5">5k6</text>
<text x="75.9" y="179.5">5k6</text>
<text x="95" y="184.6">SDA</text>
<text x="95" y="187.2">SCL</text>
</g>
<g font-size="1.5" fill="#000080">
<text x="20.1" y="10.8">k2</text>
<text x="18.8" y="27.3">k1</text>
<text x="258.8" y="71.8">k3</text>
</g>
</svg>
